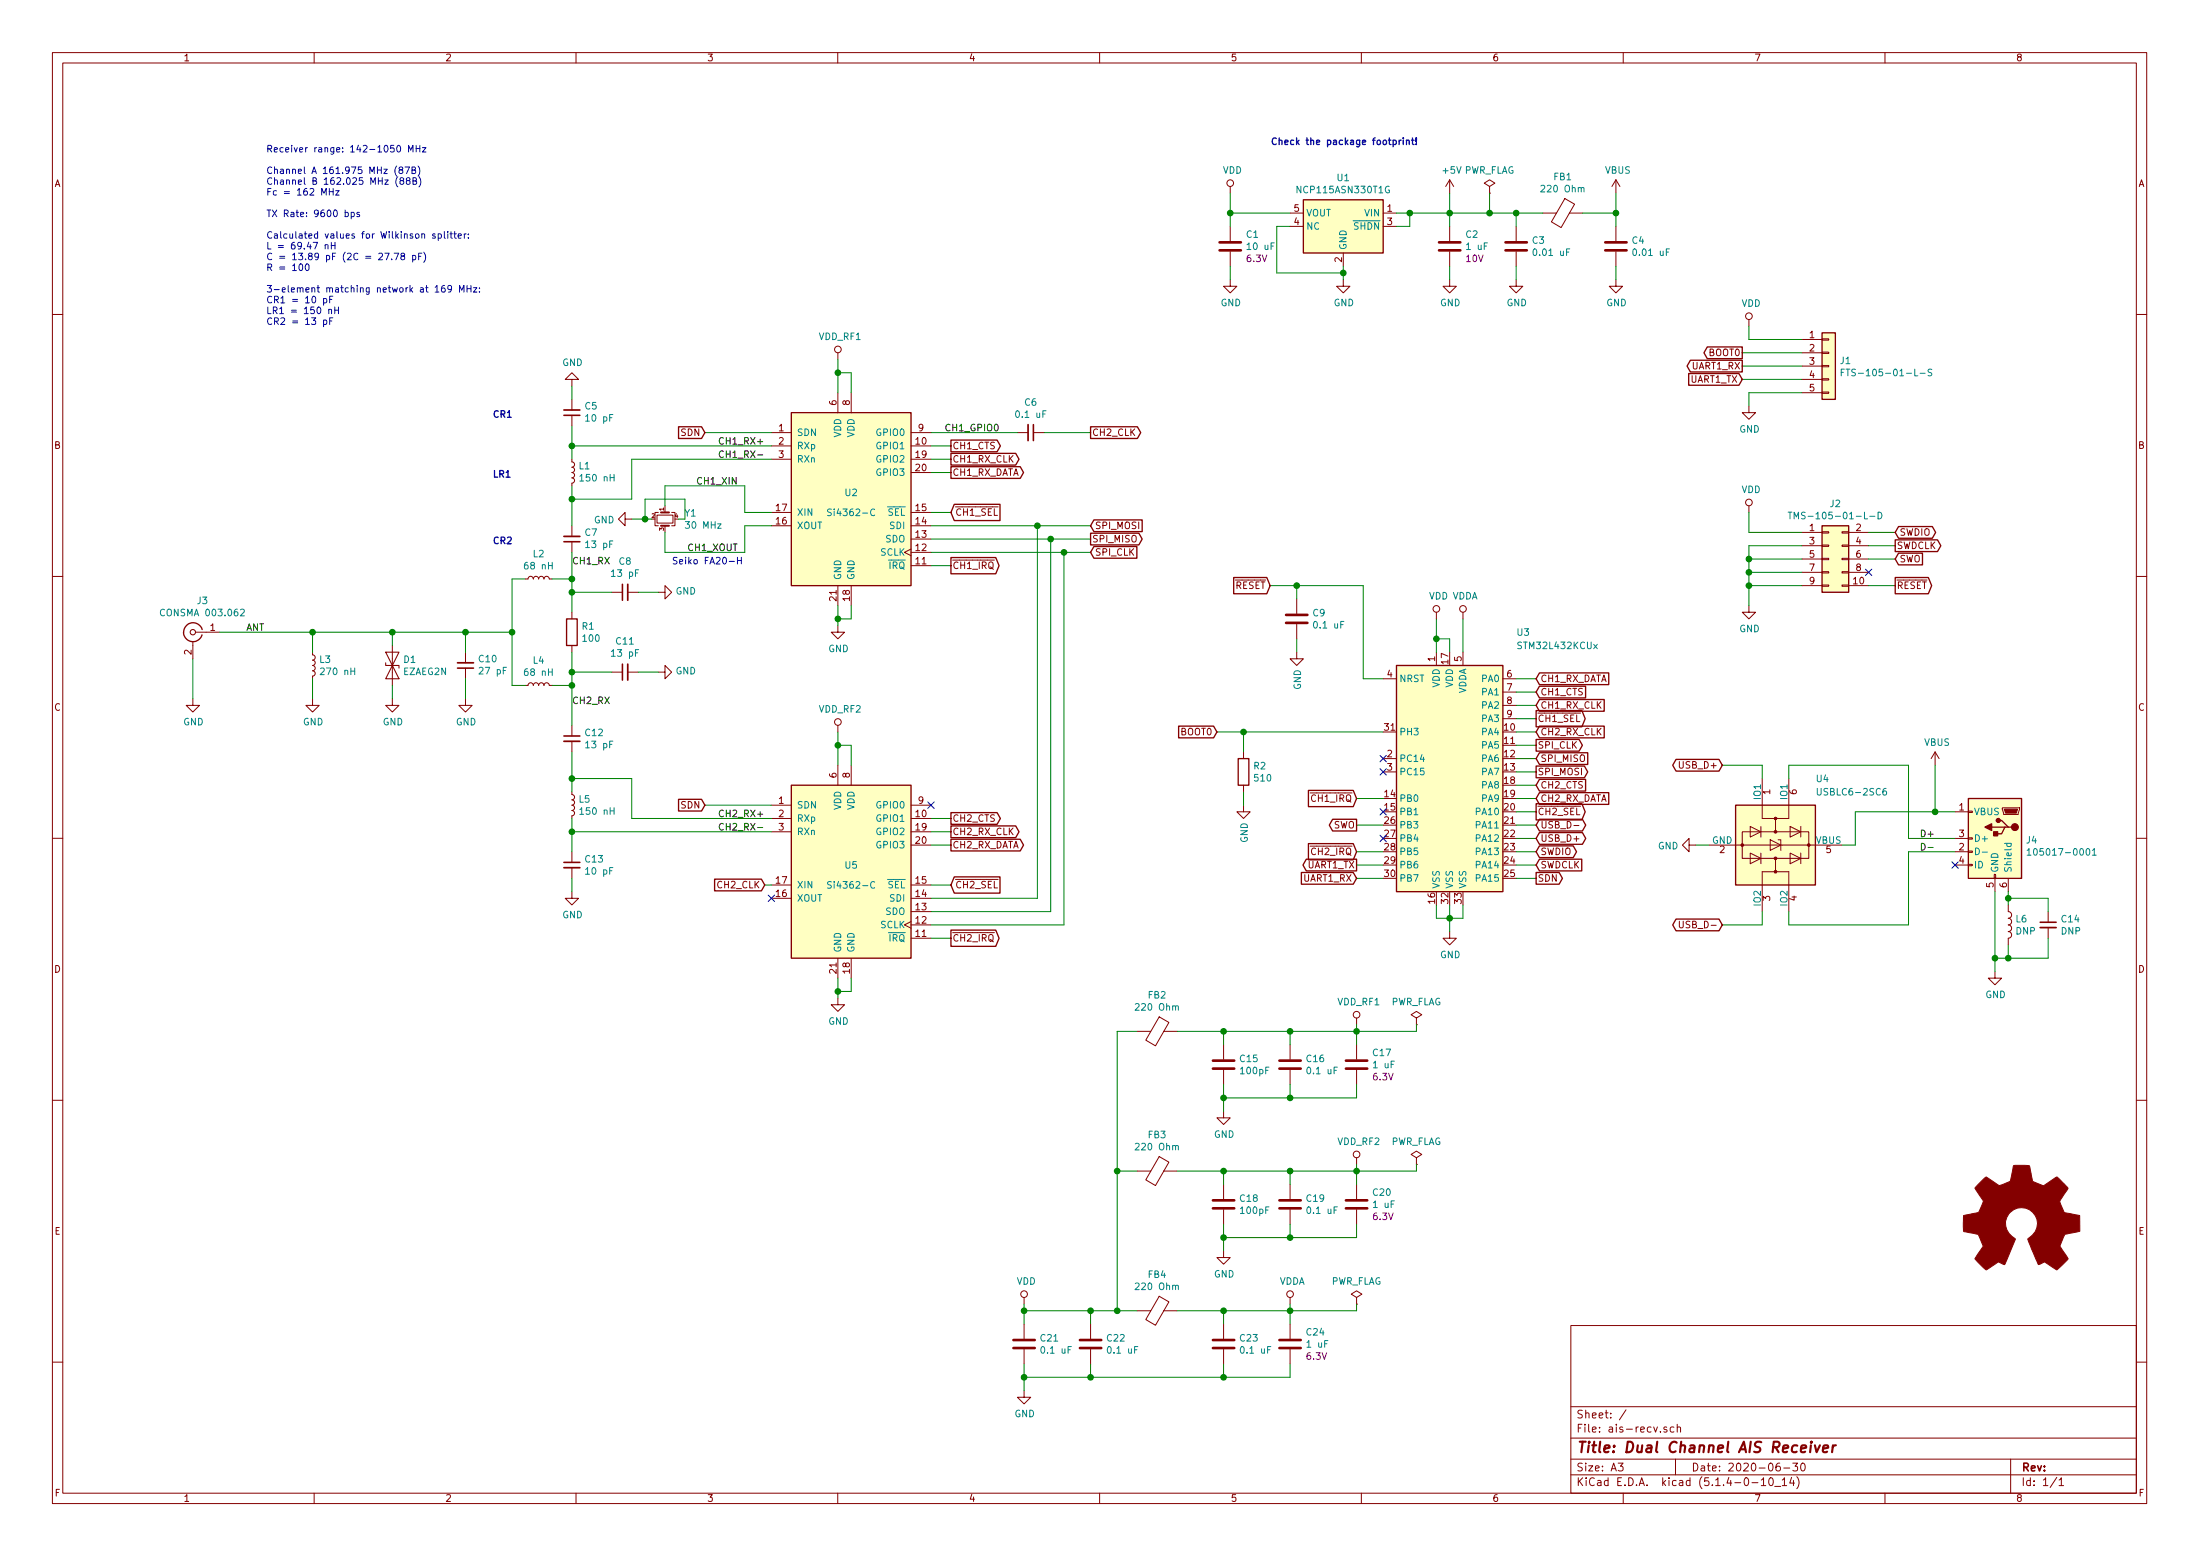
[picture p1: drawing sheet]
<svg xmlns="http://www.w3.org/2000/svg" width="420mm" height="297mm" viewBox="0 0 420 297" stroke-linecap="round" stroke-linejoin="round" font-family="sans-serif">
<g fill="none" stroke="#840000" stroke-width=".19">
<path d="M10 10h400v277h-400zM12 12h396v273.1h-396zM60 10v2M110 10v2M160 10v2M210 10v2M260 10v2M310 10v2M360 10v2M234.9 35.6v1.3M276.9 34.3l-.8 1.3M276.9 34.3v2.6"/>
<path d="M276.9 34.3l.7 1.3M284.5 35.6l1-.6-1-.7-1 .7 1 .6v1.3M284.5 36.9h.1M298.9 37.9l1.8 1.1-2.6 4.4-1.8-1zM308.6 34.3l-.8 1.3M308.6 34.3v2.6M308.6 34.3l.8 1.3M234.9 53.4v1.2h1.3l-1.3 1.3-1.2-1.3h1.2M234.9 43.2v2.8M234.9 48v2.8M246.4 40.7h2.5M246.4 43.2h2.5"/>
<path d="M256.5 53.4v1.2h1.3l-1.3 1.3-1.2-1.3h1.2M256.5 48.3v2.5M264.2 40.7h2.5M264.2 43.2h2.5M276.9 53.4v1.2h1.2l-1.2 1.3-1.3-1.3h1.3M276.9 43.2v2.8M276.9 48v2.8M289.6 53.4v1.2h1.2l-1.2 1.3-1.3-1.3h1.3M289.6 43.2v2.8M289.6 48v2.8M294.6 40.7h2.6M299.7 40.7h2.6"/>
<path d="M308.6 53.4v1.2h1.3l-1.3 1.3-1.3-1.3h1.3M308.6 43.2v2.8M308.6 48v2.8M10 60h2M109.2 72.4h-1.3l1.3-1.2 1.3 1.2h-1.3v1.3M109.2 76.2v2.1M109.2 79.3v2M160 67.3v1.3M160 75v3.8M162.6 75v3.8M334 77.5v1.3h1.3l-1.3 1.2-1.3-1.2h1.3M334 61v1.3"/>
<path d="M344.2 64.8h3.8M344.2 67.3h3.8M344.2 69.9h3.8M344.2 72.4h3.8M344.2 75h3.8M348 74.8h1.2v.3h-1.2zM348 72.3h1.2v.3h-1.2zM348 67.2h1.2v.3h-1.2zM348 64.7h1.2v.2h-1.2zM348 69.8h1.2v.2h-1.2zM408 60h2M109.2 87.7v.5l.4 .1 .1 .3-.1 .4-.4 .2 .4 .1 .1 .3-.1 .4-.4 .2 .4 .1 .1 .3-.1 .4-.4 .2 .4 .1 .1 .3-.1 .5-.4 .1v.5"/>
<path d="M119.4 99.1v-1.3l-1.3 1.3 1.3 1.3v-1.3h1.2M125.5 98.3h3v1.6h-3zM125.7 97.8h-.6v2.6h.6M127 96.6v1.2M128.3 97.8h.6v2.6h-.6M147.3 82.6h3.8M147.3 85.1h3.8M147.3 97.8h3.8M147.3 87.7h3.8M174 82.6h3.8M174 85.1h3.8M174 97.8h3.8"/>
<path d="M174 87.7h3.8M174 90.2h3.8M194.3 82.6h2M197.4 82.6h2M334 96.6v1.2M10 110h2M100.3 110.5h.5l.2-.3 .2-.2 .5 .1 .2 .4 .1-.3 .3-.2 .4 .1 .2 .4 .1-.3 .3-.2 .4 .1 .2 .4 .1-.3 .3-.2 .4 .1 .2 .4h.5M109.2 100.4v2M109.2 103.4v2M109.2 116.9v1.2M116.8 113.1h2.1M119.9 113.1h2"/>
<path d="M125.7 113.1h1.3v-1.3l1.3 1.3-1.3 1.2v-1.2M127 100.4v1.2M147.3 100.4h3.8M160 119.4v1.3h1.3l-1.3 1.3-1.3-1.3h1.3M160 111.8v3.8M162.6 111.8v3.8M174 104.8l-1.3 .6 1.3 .7M174 108h3.8M174 105.4h3.8M174 102.9h3.8M174 100.4h3.8M247.6 114.3v2.8"/>
<path d="M247.6 119.2v2.8M274.3 116.9v1.2M279.4 116.9v1.2M334 115.6v1.3h1.3l-1.3 1.2-1.3-1.2h1.3M344.2 101.6h3.8M344.2 111.8h3.8M344.2 104.2h3.8M344.2 106.7h3.8M344.2 109.3h3.8M348 111.7h1.2v.2h-1.2zM348 109.1h1.2v.3h-1.2zM348 104h1.2v.3h-1.2z"/>
<path d="M348 101.5h1.2v.3h-1.2zM348 106.6h1.2v.2h-1.2zM351.8 111.7h1.3v.2h-1.3zM351.8 109.1h1.3v.3h-1.3zM351.8 104h1.3v.3h-1.3zM351.8 101.5h1.3v.3h-1.3zM351.8 106.6h1.3v.2h-1.3zM353.1 101.6h3.8M353.1 111.8h3.8M353.1 104.2h3.8M353.1 106.7h3.8M353.1 109.3h3.8"/>
<path d="M408 110h2M36.8 133.4v1.3h1.3l-1.3 1.2-1.2-1.2h1.2M36.8 122.5v3.3M37.3 120.7h4.6M59.7 124.5v.5l.3 .1 .2 .3-.1 .4-.4 .2 .3 .1 .2 .3-.1 .5-.4 .1 .3 .2 .2 .2-.1 .5-.4 .2 .3 .1 .2 .3-.1 .4-.4 .2v.5M59.7 133.4v1.3h1.3l-1.3 1.2-1.3-1.2h1.3M74.9 133.4v1.3h1.3l-1.3 1.2-1.2-1.2h1.2M74.9 123.2v7.6M88.9 133.4v1.3h1.3l-1.3 1.2-1.3-1.2h1.3M88.9 124.5v2M88.9 127.5v2.1M100.3 130.8h.5l.2-.3 .2-.2 .5 .2 .2 .3 .1-.3 .3-.2 .4 .2 .2 .3 .1-.3 .3-.2 .4 .2 .2 .3 .1-.3 .3-.2 .4 .2 .2 .3h.5"/>
<path d="M109.2 123.2v1.3M109.2 138.5v2M116.8 128.3h2.1M119.9 128.3h2M125.7 128.3h1.3v-1.3l1.3 1.3-1.3 1.3v-1.3M160 138.5v1.2M247.6 124.5v1.3h1.3l-1.3 1.2-1.2-1.2h1.2M264.2 129.6h2.5M274.3 124.5v2.5M279.4 124.5v2.5M287 129.6h2.6M287 132.1h2.6"/>
<path d="M287 134.7h2.6M287 137.2h2.6M109.2 151.2v.5l.4 .1 .1 .3-.1 .4-.4 .2 .4 .1 .1 .3-.1 .4-.4 .2 .4 .1 .1 .3-.1 .4-.4 .2 .4 .1 .1 .3-.1 .5-.4 .1v.5M109.2 141.5v2M147.3 153.7h3.8M147.3 156.2h3.8M147.3 158.8h3.8M160 146.1v3.8M162.6 146.1v3.8M174 153.7h3.8M174 156.2h3.8M174 158.8h3.8"/>
<path d="M237.5 153.7v1.3h1.3l-1.3 1.2-1.3-1.2h1.3M237.5 143.5v1.3M237.5 149.9v1.3M264.2 144.8h2.5M264.2 147.4h2.5M300.6 157.6h.9M332.7 158.8h12.7v5.1h-12.7zM334.3 157.8l2 1-2 1zM336.3 157.8v2M336.5 148.6v7.6h2.6M341.6 148.6v7.6h-2.5v2.6M341.9 157.8l2 1-2 1z"/>
<path d="M343.9 157.8v2M369.6 143.5l-.8 1.3M369.6 143.5v2.6M369.6 143.5l.7 1.3M373.4 155h2.5M375.9 159.9h.8v.3h-.8zM375.9 154.8h.8v.3h-.8zM382.4 154.2h3.3v.3l-.3 1h-2.7zM10 160h2M109.2 170.2v1.3h1.3l-1.3 1.3-1.3-1.3h1.3M109.2 162.6v2M109.2 165.6v2.1"/>
<path d="M147.3 171.5h3.8M147.3 168.9h3.8M174 175.9l-1.3 .7 1.3 .6M174 179.1h3.8M174 176.6h3.8M174 174h3.8M174 171.5h3.8M174 168.9h3.8M174 161.3h3.8M276.9 177.8v1.3h1.2l-1.2 1.3-1.3-1.3h1.3M320.7 175.9v1l.3 .2h.3l.2-.2v-1M322.6 161.3v-1.2l-1.3 1.2 1.3 1.3v-1.3h1.2"/>
<path d="M326.4 161.3h25.4M334.3 162.9l2 1-2 1zM336.3 162.9v2M338.1 160.3l2 1-2 1zM339.1 163.9v2.5h2.5v7.6M339.1 166.4h-2.6v7.6M339.6 160.3h.5v2M341.9 162.9l2 1-2 1zM343.9 162.9v2M373.4 160.1h2.5M373.4 162.6h2.5M373.4 165.1h2.5"/>
<path d="M375.9 165h.8v.3h-.8zM375.9 162.5h.8v.2h-.8zM380.9 166.9h.2v.8h-.2zM381 167.7v2.5M383.5 172.8v1.2a.63 .63 0 0 1 .7 .7 .63 .63 0 0 1-.7 .6 .63 .63 0 0 1 .7 .6 .63 .63 0 0 1-.7 .7 .63 .63 0 0 1 .7 .6 .63 .63 0 0 1-.7 .6 .63 .63 0 0 1 .7 .7 .63 .63 0 0 1-.7 .6v1.3M383.5 167.7v2.5M391.2 174v2.1M391.2 177.1v2M408 160h2M160 190.5v1.3h1.3l-1.3 1.3-1.3-1.3h1.3M160 182.9v3.8M162.6 182.9v3.8"/>
<path d="M217.2 196.9h2.6M221.4 194.1l1.8 1.1-2.5 4.5-1.9-1.1zM222.2 196.9h2.6M233.7 199.4v2.8M246.4 199.4v2.8M259.1 194.3v1.3M259.1 199.4v2.8M270.5 194.3l1-.6-1-.6-1 .6 1 .6v1.3M270.5 195.6h.1M381 185.5v1.2h1.3l-1.3 1.3-1.3-1.3h1.3M10 210h2M233.7 212.1v1.3h1.2l-1.2 1.3-1.3-1.3h1.3"/>
<path d="M233.7 204.3v2.7M246.4 204.3v2.7M259.1 204.3v2.7M408 210h2M217.2 223.6h2.6M221.4 220.8l1.8 1.1-2.5 4.4-1.9-1.1zM222.2 223.6h2.6M233.7 238.8v1.3h1.2l-1.2 1.2-1.3-1.2h1.3M233.7 226.1v2.8M233.7 230.9v2.8M246.4 226.1v2.8M246.4 230.9v2.8"/>
<path d="M259.1 221v1.3M259.1 226.1v2.8M259.1 230.9v2.8M270.5 221l1-.6-1-.7-1 .7 1 .6v1.3M270.5 222.3h.1M195.6 247.7v1.3M195.6 252.8v2.8M195.6 257.6v2.8M208.3 252.8v2.8M208.3 257.6v2.8M217.2 250.2h2.6M221.4 247.5l1.8 1-2.5 4.5-1.9-1.1z"/>
<path d="M222.2 250.2h2.6M233.7 252.8v2.8M233.7 257.6v2.8M246.4 247.7v1.3M246.4 252.8v2.8M246.4 257.6v2.8M259.1 247.7l1-.6-1-.7-1 .7 1 .6v1.3M259.1 249h.1M300 253h108v32.1h-108zM10 260h2M195.6 265.5v1.2h1.2l-1.2 1.3-1.3-1.3h1.3M300 278.5h108"/>
<path d="M300 274.5h108M300 268.5h108M309 279.3h1l-.5 .6 .4 .1v.7l-.2 .1-.7-.1M310.5 269.1l-1.2 2M318.3 272.5l-.3-.1-.2 .2v.2l.5 .2v.3h-.5M319.7 272.5l-.4-.1-.3 .3 .1 .6h.6M320 278.5v3M320.3 272.5l.2-.1 .4 .1 .1 .9M320.3 271.9v1.5M339.9 279.3l-.4 .1a.96 .96 0 0 0 0 1.4l.5-.1v-.5l-.2-.3h-.5l-.1 .3M342.4 279.3h.9l-.5 .6 .5 .1v.7l-.3 .1-.6-.1M344.1 279.4l.1-.1a.8 .8 0 0 1 .6 .8 .8 .8 0 0 1-.6 .7 1 1 0 0 1-.1-1.4z"/>
<path d="M384 278.5v6.6M408 260h2M60 285.1v1.9M110 285.1v1.9M160 285.1v1.9M210 285.1v1.9M260 285.1v1.9M300 281.5h108M310 285.1v1.9M334.6 283h1.1M336.4 282.5l.4-.4v1.5M336.4 283.6h.8"/>
<path d="M337.9 282.3l.3-.2a.81 .81 0 0 1 .5 .6 .81 .81 0 0 1-.2 .8l-.2 .1a.79 .79 0 0 1-.4-1.3zM338.9 283.8h1.2M340.4 282.5l.4-.4v1.5M340.4 283.6h.8M340.7 280.2h1.1M342.2 282l-.4 1.1h.9M342.5 282.6v1M343.2 281.9a1.71 1.71 0 0 1 0 2.3M360 285.1v1.9M392.8 282l-1.3 2M393.2 282.5l.5-.4v1.5M393.2 283.6h.9"/>
<circle cx="234.9" cy="35" r=".63"/>
<circle cx="160" cy="66.7" r=".63"/>
<circle cx="334" cy="60.4" r=".63"/>
<circle cx="334" cy="95.9" r=".63"/>
<circle cx="274.3" cy="116.2" r=".63"/>
<circle cx="279.4" cy="116.2" r=".63"/>
<circle cx="160" cy="137.8" r=".63"/>
<circle cx="259.1" cy="193.7" r=".63"/>
<circle cx="259.1" cy="220.4" r=".63"/>
<circle cx="195.6" cy="247.1" r=".63"/>
<circle cx="246.4" cy="247.1" r=".63"/>
</g>
<path d="M345.8 275.9l-.1 1.3M345.9 275.2l-.1 .1 .1 .1v-.2v.2M346.6 275.9l.3 1.3 .7-1.3M348.2 276.6l.9-.2v-.4l-.6-.1-.3 .3v.9l.2 .1 .5-.1M350.1 275.9l-.2 1.3M350.6 275.9l-.4 .1-.2 .3" fill="none" stroke="#840000" stroke-width=".41"/>
<g fill="#ffffc2" stroke="#ffffc2" stroke-width=".19">
<path d="M151.1 78.8h22.9v33h-22.9z"/>
<path d="M348 63.5h2.5v12.7h-2.5z"/>
<path d="M266.7 127h20.3v43.2h-20.3z"/>
<path d="M151.1 149.9h22.9v33h-22.9z"/>
<path d="M331.5 153.7h15.2v15.2h-15.2z"/>
<path d="M348 100.4h5.1v12.7h-5.1z"/>
<path d="M248.9 38.1h15.3v10.2h-15.3z"/>
<path d="M375.9 152.4h10.2v15.3h-10.2z"/>
</g>
<g fill="none" stroke="#840000" stroke-width=".25">
<path d="M248.9 38.1h15.3v10.2h-15.3zM151.1 78.8h22.9v33h-22.9zM322.5 71.3h9.6l.6 1.1-.6 1.1h-9.6zM322.8 68.8h9.9v2.2h-9.9l-.6-1.1zM326.1 66.2h6.6v2.3h-6.6l-.7-1.2zM348 63.5h2.5v12.7h-2.5zM129.6 81.5h4.4l.6 1.1-.6 1.1h-4.4zM181.6 86.5h12.4l.6 1.2-.6 1.1h-12.4zM181.6 89.1h13.2l.7 1.1-.7 1.1h-13.2zM181.6 84h8.8l.7 1.1-.7 1.1h-8.8zM182.2 96.3h8.8v3.1h-8.8l-.6-1.6zM208.3 81.5h8.9l.7 1.1-.7 1.1h-8.9z"/>
<path d="M208.9 99.2h9.2v2.3h-9.2l-.6-1.1zM108.2 118.1h2v5.1h-2zM181.6 106.4h8.6l.6 1.6-.6 1.5h-8.6zM208.3 101.8h9.2l.6 1.1-.6 1.1h-9.2zM208.9 104.3h8.2v2.3h-8.2l-.6-1.2zM235.6 110.2h6.3l.7 1.6-.7 1.5h-6.3zM348 100.4h5.1v12.7h-5.1zM361.9 110.2h6.4l.6 1.6-.6 1.5h-6.4zM361.9 103.1h8.1l.7 1.1-.7 1.1h-8.1zM362.6 100.5h6.4l.7 1.1-.7 1.2h-6.4l-.7-1.2zM362.6 105.6h4.6v2.2h-4.6l-.7-1.1zM35.1 120.7a1.8 1.8 0 0 0 1.5 1.8 1.8 1.8 0 0 0 2-1.3"/>
<path d="M38.6 120.2a1.8 1.8 0 0 0-2-1.3 1.8 1.8 0 0 0-1.5 1.8M225.1 138.6h6.7l.6 1.1-.6 1.2h-6.7zM266.7 127h20.3v43.2h-20.3zM293.4 135.6h8.7l.6 1.6-.6 1.5h-8.7zM294 131h8.8v2.2h-8.8l-.6-1.1zM294 128.5h13.2v2.2h-13.2l-.6-1.1zM294 133.5h12.4v2.3h-12.4l-.6-1.1zM294 138.6h12.4v2.3h-12.4l-.6-1.2zM129.6 152.6h4.4l.6 1.1-.6 1.1h-4.4zM151.1 149.9h22.9v33h-22.9zM181.6 155.1h8.8l.7 1.1-.7 1.2h-8.8zM181.6 157.7h12.4l.6 1.1-.6 1.1h-12.4z"/>
<path d="M236.5 144.8h2v5.1h-2zM249.9 150.9h8.5l.7 1.5-.7 1.6h-8.5zM254.5 156.4h4.6v2.2h-4.6l-.6-1.1zM293.4 153.4h8.7l.6 1.6-.6 1.5h-8.7zM293.4 141.2h8.2l.6 1.1-.6 1.1h-8.2zM293.4 146.2h9.2l.6 1.2-.6 1.1h-9.2zM294 143.7h9.2v2.2h-9.2l-.6-1.1zM294 158.9h8.2l.6 1.2-.6 1.1h-8.2l-.6-1.1zM294 156.4h8.2l.6 1.1-.6 1.1h-8.2l-.6-1.1zM294 148.8h8.8v2.2h-8.8l-.6-1.1zM294 151.3h13.2v2.3h-13.2l-.6-1.2zM320.1 145h8.2l.6 1.1-.6 1.1h-8.2l-.6-1.1z"/>
<path d="M331.5 153.7h15.2v15.2h-15.2zM375.9 152.4h10.2v15.3h-10.2zM380.4 157.9h2.5M381.6 156.6h.7l1.2 1.3h.7M383.5 157.9h-.6l-.6 1.3h-1.3M136.5 167.8h8.9l.6 1.1-.6 1.2h-8.9zM181.6 177.6h8.6l.6 1.5-.6 1.6h-8.6zM181.6 160.2h13.2l.7 1.1-.7 1.1h-13.2zM182.2 167.4h8.8v3.1h-8.8l-.6-1.6zM248.5 166.6h9.9l.7 1.1-.7 1.1h-9.9zM249.5 164h9.6v2.3h-9.6l-.7-1.2zM249.9 161h8.5l.7 1.6-.7 1.5h-8.5z"/>
<path d="M293.4 166.6h4.4l.6 1.1-.6 1.1h-4.4zM294 164h8.1v2.3h-8.1l-.6-1.2zM294 161.5h6.5l.6 1.1-.6 1.1h-6.5l-.6-1.1zM320.1 175.4h8.2l.6 1.2-.6 1.1h-8.2l-.6-1.1z"/>
</g>
<g fill="none" stroke="#008484" stroke-width=".19">
<path d="M265.3 35.6a.59 .59 0 0 0-.7 .6 .59 .59 0 0 0 .7 .6l.1-.5h-.3M302 36l.2-.2 .3 .1v.7M299.8 47.5h-.6v1.3M318.8 47.5h-.6v1.3M351.6 71.1h.5M352.2 70.5h-.6v1.2M352.6 70.5h.7M352.9 70.5v1.2M366.7 71.3h1M368.9 70.5h-.4l-.2 .1v.4l.6 .3v.2l-.2 .2h-.5M158.8 97.2h-.5l-.2 .1-.1 .2 .2 .2 .4 .2 .2 .3-.3 .2h-.5M167.1 97.3a.6 .6 0 0 0-.9 .4 .6 .6 0 0 0 .6 .7l.3-.1"/>
<path d="M341.5 97.8h.7M341.9 97.8v1.2M342.6 99v-1.2l.5 .9 .4-.9v1.2M357.1 98.6h1M358.7 97.8a.64 .64 0 0 1 .7 .6 .64 .64 0 0 1-.7 .6zM31.4 116.4a.6 .6 0 0 0-.8 .4 .6 .6 0 0 0 .6 .8l.2-.2M45.9 116.4l.5-.1 .3 .3-.8 1h.8M304.4 123l.7 .8M305.1 123l-.7 .8M347.1 150.5v1l.2 .3 .4-.1 .1-.2v-1M360.2 150.5l-.4 .1a.87 .87 0 0 0 0 1.2l.4-.2v-.5l-.4-.1-.2 .2M158.8 168.4l-.5-.1-.2 .1-.1 .2 .2 .2 .4 .2 .2 .3-.3 .3-.5-.1"/>
<path d="M167.1 168.4a.6 .6 0 0 0-.9 .4 .6 .6 0 0 0 .6 .8l.3-.2M377.3 161.9a.64 .64 0 0 1 .7 .6 .64 .64 0 0 1-.7 .7zM378.6 162.7h1M382.8 161h1.3M383.3 161v.4l.2 .2 .5-.1v-.5M387.1 162.3l.4-.3v1.3M387.1 163.3h.8M399.6 162.3l.4-.3v1.3M399.6 163.3h.7M224.5 192.2l.2-.2 .3 .1v.7M224.5 218.9l.2-.2h.3v.8M224.5 245.5l.2-.2 .3 .1v.8"/>
</g>
<path d="M107.7 78.3h3M196.3 81.1v3M107.7 102.4h3M119.9 111.5v3.1M87.4 126.5h3M119.9 126.8v3M107.7 141.5h3M107.7 165.6h3M389.6 177.1h3.1" fill="none" stroke="#840000" stroke-width=".33"/>
<path d="M107.7 79.3h3M197.4 81.1v3M107.7 103.4h3M118.9 111.5v3.1M87.4 127.5h3M118.9 126.8v3M107.7 140.5h3M107.7 164.6h3M389.6 176.1h3.1" fill="none" stroke="#840000" stroke-width=".3"/>
<g fill="none" stroke="#840000" stroke-width=".51">
<path d="M232.9 47.8h4.1M232.9 46.3h4.1M274.8 47.8h4.1M274.8 46.3h4.1M287.5 47.8h4.1M287.5 46.3h4.1M306.6 47.8h4M306.6 46.3h4M245.6 118.9h4.1M245.6 117.4h4.1M231.6 204h4.1M231.6 202.5h4.1"/>
<path d="M244.3 204h4.1M244.3 202.5h4.1M257 204h4.1M257 202.5h4.1M231.6 230.7h4.1M231.6 229.1h4.1M244.3 230.7h4.1M244.3 229.1h4.1M257 230.7h4.1M257 229.1h4.1M193.5 257.3h4.1M193.5 255.8h4.1"/>
<path d="M206.2 257.3h4.1M206.2 255.8h4.1M231.6 257.3h4.1M231.6 255.8h4.1M244.3 257.3h4.1M244.3 255.8h4.1"/>
</g>
<g fill="#840000" stroke="#840000" stroke-width=".19">
<path d="M377.8 226.1l1.5-1.4 2.4 1.6 .6-.1 1.6-.7 .7-3h2.9a.92 .92 0 0 1 .3 1l.4 2 2.1 .9 2.4-1.7a.97 .97 0 0 1 .8 .6l1.4 1.6-1.5 2.3 .2 .8 .6 1.5 3 .5v3l-2.8 .6-1 2.3 1.6 2.4-1.5 1.5a.81 .81 0 0 1-.8 .6l-2.2-1.5-1.2 .5-2.1-4.9a3.1 3.1 0 0 0 1.8-3.4 3.1 3.1 0 0 0-2.9-2.6 3.1 3.1 0 0 0-3 2.5 3.1 3.1 0 0 0 1.7 3.4l.1 .1-2 4.9-1.2-.5-2.4 1.5-2.1-2.1 1.6-2.4-.6-1.4-.4-.8-2.8-.6v-2.9a.87 .87 0 0 1 .9-.3l2-.5 .9-2-1.6-2.6z"/>
<path d="M382.8 154.5h2.5l-.2 .7h-2.1z"/>
<circle cx="339.1" cy="156.2" r=".25"/>
<circle cx="339.1" cy="158.8" r=".25"/>
<circle cx="332.7" cy="161.3" r=".25"/>
<circle cx="345.4" cy="161.3" r=".25"/>
<circle cx="339.1" cy="163.9" r=".25"/>
<circle cx="339.1" cy="166.4" r=".25"/>
</g>
<g fill="none" stroke="#840000" stroke-width=".2">
<path d="M73.7 124.5h2.5l-1.3 2.5zM73.7 126.5v.5h2.5v.5M74.9 127l1.3 2.6h-2.5z"/>
<circle cx="36.8" cy="120.7" r=".51"/>
</g>
<path d="M126.2 97.8h1.6M126.2 100.4h1.6" fill="none" stroke="#840000" stroke-width=".38"/>
<g fill="#840000" stroke="#840000" stroke-width=".25">
<path d="M380.7 158.8h.8v.7h-.8z"/>
<path d="M379.1 157.9l1.3-.6v1.2z"/>
<circle cx="384.8" cy="157.9" r=".63"/>
<circle cx="381.6" cy="156.6" r=".38"/>
</g>
<g fill="none" stroke="#008400" stroke-width=".19">
<path d="M234.9 36.9v6.3M276.9 36.9v6.3M284.5 36.9v3.8M308.6 36.9v6.3M234.9 40.7h11.5M234.9 50.8v2.6M246.4 43.2h-2.6v8.9h12.7M256.5 50.8v2.6M266.7 40.7h27.9M269.2 40.7v2.5h-2.5M276.9 50.8v2.6M289.6 40.7v2.5"/>
<path d="M289.6 50.8v2.6M302.3 40.7h6.3M308.6 50.8v2.6M109.2 73.7v2.5M160 68.6v6.4M160 71.2h2.6v3.8M332.7 72.4h11.5M332.7 69.9h11.5M332.7 67.3h11.5M334 62.3v2.5h10.2M344.2 75h-10.2v2.5M109.2 81.3v6.4"/>
<path d="M109.2 92.7v7.7M109.2 85.1h38.1M120.6 99.1h3.9M123.2 99.1v-3.8h7.6v3.8h-1.3M127 96.6v-3.9h15.2v5.1h5.1M134.6 82.6h12.7M147.3 87.7h-26.7v7.6h-11.4M177.8 85.1h3.8M177.8 87.7h3.8M177.8 97.8h3.8M177.8 90.2h3.8M177.8 82.6h16.5"/>
<path d="M199.4 82.6h8.9M334 97.8v3.8h10.2M100.3 110.5h-2.5v20.3h2.5M105.4 110.5h3.8M109.2 105.4v11.5M109.2 113.1h7.6M121.9 113.1h3.8M147.3 100.4h-5.1v5h-15.2v-3.8M160 115.6v3.8M162.6 115.6v2.5h-2.6M177.8 105.4h30.5M177.8 100.4h30.5"/>
<path d="M177.8 102.9h30.5M177.8 108h3.8M198.1 100.4v71.1h-20.3M200.7 102.9v71.1h-22.9M203.2 105.4v71.2h-25.4M242.6 111.8h17.7v17.8h3.9M247.6 111.8v2.5M274.3 118.1v6.4M279.4 118.1v6.4M334 109.3h10.2M334 106.7h10.2M334 111.8h10.2"/>
<path d="M344.2 104.2h-10.2v11.4M356.9 106.7h5M356.9 101.6h5M356.9 104.2h5M356.9 111.8h5M36.8 125.8v7.6M41.9 120.7h55.9M59.7 120.7v3.8M59.7 129.6v3.8M74.9 120.7v2.5M74.9 130.8v2.6M88.9 120.7v3.8"/>
<path d="M88.9 129.6v3.8M105.4 130.8h3.8M109.2 124.5v14M109.2 128.3h7.6M121.9 128.3h3.8M160 139.7v6.4M232.4 139.7h31.8M237.5 139.7v3.8M247.6 122v2.5M274.3 122h2.6v2.5M289.6 129.6h3.8M289.6 139.7h3.8"/>
<path d="M289.6 132.1h3.8M289.6 137.2h3.8M289.6 134.7h3.8M109.2 143.5v7.7M109.2 156.2v6.4M109.2 148.6h11.4v7.6h26.7M109.2 158.8h38.1M134.6 153.7h12.7M160 142.3h2.6v3.8M177.8 156.2h3.8M177.8 158.8h3.8M237.5 151.2v2.5"/>
<path d="M259.1 152.4h5.1M259.1 157.5h5.1M289.6 155h3.8M289.6 152.4h3.8M289.6 157.5h3.8M289.6 149.9h3.8M289.6 147.4h3.8M289.6 144.8h3.8M289.6 142.3h3.8M328.9 146.1h7.6v2.5M341.6 148.6v-2.5h22.9v14h8.9M369.6 146.1v8.9"/>
<path d="M373.4 155h-19.1v6.3h-2.5M109.2 167.7v2.5M146 168.9h1.3M177.8 161.3h3.8M177.8 168.9h3.8M177.8 179.1h3.8M259.1 162.6h5.1M259.1 167.7h5.1M259.1 165.1h5.1M274.3 172.8v2.5h5.1v-2.5M276.9 172.8v5M289.6 160.1h3.8"/>
<path d="M289.6 162.6h3.8M289.6 167.7h3.8M289.6 165.1h3.8M323.8 161.3h2.6M336.5 174v2.6h-7.6M373.4 162.6h-8.9v14h-22.9v-2.6M381 170.2v15.3M383.5 171.5h7.7v2.5M383.5 170.2v2.6M391.2 179.1v3.8h-10.2M160 186.7v3.8M162.6 186.7v2.6h-2.6"/>
<path d="M217.2 196.9h-3.8v53.3M233.7 196.9v2.5M246.4 196.9v2.5M259.1 195.6v3.8M270.5 195.6v1.3h-45.7M383.5 180.4v2.5M233.7 207v5.1M246.4 207v2.6M259.1 207v2.6h-25.4M213.4 223.6h3.8M233.7 223.6v2.5M233.7 233.7v5.1"/>
<path d="M246.4 223.6v2.5M246.4 233.7v2.6M259.1 222.3v3.8M259.1 233.7v2.6h-25.4M270.5 222.3v1.3h-45.7M195.6 250.2h21.6M195.6 249v3.8M208.3 250.2v2.6M233.7 250.2v2.6M246.4 249v3.8M259.1 249v1.2h-34.3M195.6 260.4v5.1"/>
<path d="M208.3 260.4v2.5M233.7 260.4v2.5M246.4 260.4v2.5h-50.8"/>
</g>
<path d="M138.2 86.2a.6 .6 0 0 0-.9 .4 .6 .6 0 0 0 .6 .7l.3-.1M138.2 83.7a.6 .6 0 0 0-.9 .4 .6 .6 0 0 0 .6 .7l.3-.1M138.2 157.3a.6 .6 0 0 0-.9 .4 .6 .6 0 0 0 .6 .8l.3-.2M138.2 154.8a.6 .6 0 0 0-.9 .4 .6 .6 0 0 0 .6 .7l.3-.1M367 161a.64 .64 0 0 1 .7 .6 .64 .64 0 0 1-.7 .7zM368.2 161.8h1" fill="none" stroke="#000" stroke-width=".19"/>
<g fill="none" stroke="#0000c2" stroke-width=".19">
<path d="M62.9 36v1.2M62.9 36.6h.7M63.6 36v1.2M64.1 36.4h.7l-.7 .8h.7M75.8 31.7a1.47 1.47 0 0 0 0 1.9M75.9 27.9l.2-.2a.67 .67 0 0 1 .4 .7 .67 .67 0 0 1-.4 .6l-.3-.5zM76 33.7a1.4 1.4 0 0 0 0 2M76.5 32.4l-.3-.3 .3-.2h.2l.2 .2v.2l-.6 .2-.1 .2v.2l.3 .2h.3l.1-.2v-.2l-.2-.3M76.6 34.5l-.2-.3 .2-.3h.3l.2 .3-.1 .2-.5 .1-.1 .2v.3l.2 .2 .4-.1 .1-.1v-.3l-.2-.2M77.3 31.9h.9l-.6 1.2M77.8 34.5l-.2-.1v-.4l.2-.1 .4 .1 .1 .4-.6 .1-.1 .2v.3l.2 .2 .4-.1 .1-.1v-.4l-.2-.1M78 29v-1.3l.4 1 .5-1v1.3"/>
<path d="M78.7 32.5l.5-.1 .1-.4-.6-.1v1.2h.5l.1-.1 .1-.3-.3-.2M78.9 34.5h.5l.1-.5-.6-.1v1.3h.4l.2-.1 .1-.3-.3-.3M79.5 27.7v1.3M79.5 28.4h.7M79.8 31.7a1.47 1.47 0 0 1 0 1.9M80 33.7a1.47 1.47 0 0 1 0 2M80.2 27.7v1.3M80.7 28.2h.7l-.7 .8h.7M57.3 50.5l.1-.1a.69 .69 0 0 1 .4 .6 .69 .69 0 0 1-.4 .6 .83 .83 0 0 1-.1-1.1zM58.4 50.5l.2-.1a.67 .67 0 0 1 .4 .6 .67 .67 0 0 1-.4 .6l-.3-.4zM61.8 57h.4l.2 .2-.1 .6h-.5M61.8 57v1.3"/>
<path d="M62.1 46.8l.5-.1 .1 .8M62.1 46.7v.8M62.8 59.2l.2-.2 .3 .1v.8M62.8 59v.9M63 57.2h.4M63.3 46.3v1.2M63.3 46.9h.7M63.6 56.6h-.6v1.2M63.9 58.6v1.3M63.9 59.2h.7M64 46.3v1.2M64.6 58.6v1.3"/>
<path d="M65.9 40.6l.4-.1 .2 .3-.1 .5h-.5M67.1 40.6l.3-.1 .3 .3-.1 .5h-.5M67.1 40.5v1.3M68.6 40.6l-.2-.1-.3 .2 .1 .2 .4 .1v.3h-.5M74.8 49.5v.1M75.3 48.3h.8l-.5 1.3M76.8 48.9l-.2-.3 .1-.2 .3-.1 .2 .1v.4l-.5 .1-.1 .2v.3l.2 .2 .4-.1 .1-.1-.1-.4-.2-.1M78.8 48.8h.4l.2 .2-.1 .5h-.5M78.8 48.8v1.2M80 48.9h.4M80.6 48.3h-.6v1.3M80.9 48.1a1.47 1.47 0 0 1 0 2"/>
<path d="M83.1 44.7l-.3-.1-.2 .2 .1 .2 .4 .1v.3h-.5M83.1 55.8h.7M83.7 44.7l.4-.1 .2 .3-.1 .5h-.5M83.7 44.6v1.3M84.9 44.2v1.1l.1 .2M84.9 54.5l-.4 .1-.2 .5 .1 .6h.5l.1-.2-.1-.4-.3-.1-.3 .2M85.5 44.2v.1M85.5 44.6v.9M85.9 44.6h.5M86.1 44.2v1.1l.3 .2M86.2 55.1l-.2 .2-.4-.1-.1-.1 .1-.5 .4-.1 .2 .2v.8l-.2 .2-.4 .1M86.7 44.6h.4"/>
<path d="M86.8 44.2v1.1l.3 .2M87.5 45l.6-.1v-.2l-.4-.1-.2 .2 .1 .6h.5M87.8 55.8v-1.3l.4 .9 .4-.9v1.3M88.7 44.6v.9M89 44.6l-.3 .3M89.2 54.5v1.3M89.2 55.1h.7M89.5 45.4v.1M89.5 44.7v.1M89.9 54.5v1.3M90.4 54.9h.7l-.7 .9h.7M91.6 55.6v.2"/>
<path d="M91.6 55v.1M61.8 61.1h.4l.2 .2-.1 .6h-.5M61.8 61.1v1.3M63 61.3h.4M63.6 60.7h-.6v1.2M139.3 107.2h1M140.8 106.4v1.3M140.8 107h.8M141.6 106.4v1.3"/>
</g>
<path d="M267.6 26.8l-.4 .2M268 26.3v.2M268 26.8v.8M268.6 26.9l.2-.1h.3v.8M268.6 26.8v.8M269.6 26.8h.5M269.7 26.3v1.1l.4 .2M270.5 27.5v.1M270.5 26.3v.8" fill="none" stroke="#0000c2" stroke-width=".25"/>
<g fill="#008400" stroke="#008400" stroke-width=".25">
<circle cx="195.6" cy="262.9" r=".51"/>
<circle cx="160" cy="189.3" r=".51"/>
<circle cx="233.7" cy="262.9" r=".51"/>
<circle cx="334" cy="106.7" r=".51"/>
<circle cx="195.6" cy="250.2" r=".51"/>
<circle cx="88.9" cy="120.7" r=".51"/>
<circle cx="233.7" cy="250.2" r=".51"/>
<circle cx="269.2" cy="40.7" r=".51"/>
<circle cx="123.2" cy="99.1" r=".51"/>
<circle cx="74.9" cy="120.7" r=".51"/>
<circle cx="234.9" cy="40.7" r=".51"/>
<circle cx="237.5" cy="139.7" r=".51"/>
<circle cx="247.7" cy="111.8" r=".51"/>
<circle cx="381" cy="182.9" r=".51"/>
<circle cx="334" cy="109.3" r=".51"/>
<circle cx="109.2" cy="158.8" r=".51"/>
<circle cx="284.5" cy="40.7" r=".51"/>
<circle cx="97.8" cy="120.7" r=".51"/>
<circle cx="369.6" cy="155" r=".51"/>
<circle cx="383.5" cy="171.5" r=".51"/>
<circle cx="109.2" cy="85.1" r=".51"/>
<circle cx="109.2" cy="95.3" r=".51"/>
<circle cx="334" cy="111.8" r=".51"/>
<circle cx="383.5" cy="182.9" r=".51"/>
<circle cx="276.9" cy="40.7" r=".51"/>
<circle cx="289.6" cy="40.7" r=".51"/>
<circle cx="308.6" cy="40.7" r=".51"/>
<circle cx="208.3" cy="250.2" r=".51"/>
<circle cx="160" cy="142.3" r=".51"/>
<circle cx="208.3" cy="262.9" r=".51"/>
<circle cx="256.5" cy="52.1" r=".51"/>
<circle cx="274.3" cy="122" r=".51"/>
<circle cx="276.9" cy="175.3" r=".51"/>
<circle cx="198.1" cy="100.4" r=".51"/>
<circle cx="160" cy="71.2" r=".51"/>
<circle cx="200.7" cy="102.9" r=".51"/>
<circle cx="233.7" cy="223.6" r=".51"/>
<circle cx="233.7" cy="196.9" r=".51"/>
<circle cx="246.4" cy="209.6" r=".51"/>
<circle cx="246.4" cy="250.2" r=".51"/>
<circle cx="246.4" cy="196.9" r=".51"/>
<circle cx="233.7" cy="209.6" r=".51"/>
<circle cx="259.1" cy="196.9" r=".51"/>
<circle cx="109.2" cy="148.6" r=".51"/>
<circle cx="59.7" cy="120.7" r=".51"/>
<circle cx="259.1" cy="223.6" r=".51"/>
<circle cx="246.4" cy="236.3" r=".51"/>
<circle cx="246.4" cy="223.6" r=".51"/>
<circle cx="213.4" cy="250.2" r=".51"/>
<circle cx="233.7" cy="236.3" r=".51"/>
<circle cx="109.2" cy="110.5" r=".51"/>
<circle cx="109.2" cy="113.1" r=".51"/>
<circle cx="213.4" cy="223.6" r=".51"/>
<circle cx="109.2" cy="128.3" r=".51"/>
<circle cx="160" cy="118.1" r=".51"/>
<circle cx="109.2" cy="130.8" r=".51"/>
<circle cx="203.2" cy="105.4" r=".51"/>
</g>
<g fill="none" stroke="#000084" stroke-width=".19">
<path d="M356.3 108.6l1.2 1.3M357.5 108.6l-1.2 1.3M177.2 153.1l1.2 1.2M178.4 153.1l-1.2 1.2M263.6 144.2l1.2 1.2M263.6 146.7l1.2 1.3M263.6 159.4l1.2 1.3M263.6 154.4l1.2 1.2M264.8 144.2l-1.2 1.2M264.8 146.7l-1.2 1.3M264.8 159.4l-1.2 1.3M264.8 154.4l-1.2 1.2"/>
<path d="M146.7 170.9l1.2 1.2M147.9 170.9l-1.2 1.2M372.8 164.5l1.2 1.2M374 164.5l-1.2 1.2"/>
</g>
<text font-size="2.8" fill="#840000" x="301" y="277.3">Title: Dual Channel AIS Receiver</text>
<g font-size="2.1" fill="#840000">
<text x="301" y="273.5">File: ais-recv.sch</text>
<text x="301" y="270.8">Sheet: /</text>
<text x="301" y="280.9">Size: A3</text>
<text x="323" y="280.9">Date: 2020-06-30</text>
<text x="386" y="280.9">Rev:</text>
<text x="301" y="283.7">KiCad E.D.A. kicad (5.1.4-0-10_14)</text>
<text x="386" y="283.7">Id: 1/1</text>
</g>
<g font-size="1.8" fill="#840000">
<text x="35" y="11.7">1</text>
<text x="85" y="11.7">2</text>
<text x="135" y="11.7">3</text>
<text x="185" y="11.7">4</text>
<text x="235" y="11.7">5</text>
<text x="285" y="11.7">6</text>
<text x="335" y="11.7">7</text>
<text x="385" y="11.7">8</text>
<text x="10.4" y="35.7">A</text>
<text x="408.4" y="35.7">A</text>
<text x="247.2" y="40.4">5</text>
<text x="264.9" y="40.4">1</text>
<text x="247.2" y="43">4</text>
<text x="264.9" y="43">3</text>
<text x="256.3" y="50" transform="rotate(-90 256.3 50)">2</text>
<text x="345.6" y="64.6">1</text>
<text x="323.1" y="70.5">UART1_RX</text>
<text x="326.4" y="68">BOOT0</text>
<text x="345.6" y="67.1">2</text>
<text x="345.6" y="69.6">3</text>
<text x="159.8" y="77.4" transform="rotate(-90 159.8 77.4)">6</text>
<text x="162.3" y="77.4" transform="rotate(-90 162.3 77.4)">8</text>
<text x="322.8" y="73.1">UART1_TX</text>
<text x="345.6" y="72.2">4</text>
<text x="345.6" y="74.7">5</text>
<text x="130.1" y="83.2">SDN</text>
<text x="148.7" y="82.3">1</text>
<text x="175.4" y="82.3">9</text>
<text x="208.5" y="83.2">CH2_CLK</text>
<text x="10.4" y="85.7">B</text>
<text x="148.7" y="84.9">2</text>
<text x="148.7" y="87.4">3</text>
<text x="174.9" y="84.9">10</text>
<text x="174.9" y="87.4">19</text>
<text x="174.9" y="90">20</text>
<text x="181.9" y="88.3">CH1_RX_CLK</text>
<text x="181.9" y="85.8">CH1_CTS</text>
<text x="408.4" y="85.7">B</text>
<text x="181.9" y="90.8">CH1_RX_DATA</text>
<text x="148.3" y="100.1">16</text>
<text x="148.3" y="97.6">17</text>
<text x="174.9" y="100.1">14</text>
<text x="174.9" y="97.6">15</text>
<text x="182.4" y="98.5">CH1_SEL</text>
<text x="209.1" y="101">SPI_MOSI</text>
<text x="345.6" y="101.4">1</text>
<text x="354.5" y="101.4">2</text>
<text x="174.9" y="107.7">11</text>
<text x="174.9" y="105.2">12</text>
<text x="174.9" y="102.7">13</text>
<text x="208.5" y="103.5">SPI_MISO</text>
<text x="209.1" y="106.1">SPI_CLK</text>
<text x="345.6" y="103.9">3</text>
<text x="345.6" y="106.5">5</text>
<text x="354.5" y="103.9">4</text>
<text x="354.5" y="106.5">6</text>
<text x="362.2" y="104.8">SWDCLK</text>
<text x="362.7" y="102.3">SWDIO</text>
<text x="362.7" y="107.4">SWO</text>
<text x="181.9" y="108.6">CH1_IRQ</text>
<text x="235.9" y="112.4">RESET</text>
<text x="345.6" y="109">7</text>
<text x="345.6" y="111.5">9</text>
<text x="354" y="111.5">10</text>
<text x="354.5" y="109">8</text>
<text x="362.2" y="112.4">RESET</text>
<text x="159.8" y="114.7" transform="rotate(-90 159.8 114.7)">21</text>
<text x="162.3" y="114.7" transform="rotate(-90 162.3 114.7)">18</text>
<text x="36.6" y="125" transform="rotate(-90 36.6 125)">2</text>
<text x="40.2" y="120.4">1</text>
<text x="264.9" y="129.3">4</text>
<text x="274.1" y="126.2" transform="rotate(-90 274.1 126.2)">1</text>
<text x="276.6" y="126.7" transform="rotate(-90 276.6 126.7)">17</text>
<text x="279.1" y="126.2" transform="rotate(-90 279.1 126.2)">5</text>
<text x="287.8" y="129.3">6</text>
<text x="287.8" y="131.9">7</text>
<text x="294.2" y="130.2">CH1_RX_DATA</text>
<text x="10.4" y="135.7">C</text>
<text x="287.8" y="134.4">8</text>
<text x="287.8" y="136.9">9</text>
<text x="293.6" y="137.8">CH1_SEL</text>
<text x="294.2" y="132.8">CH1_CTS</text>
<text x="294.2" y="135.3">CH1_RX_CLK</text>
<text x="408.4" y="135.7">C</text>
<text x="225.5" y="140.4">BOOT0</text>
<text x="264.5" y="139.5">31</text>
<text x="287.3" y="139.5">10</text>
<text x="287.3" y="142">11</text>
<text x="293.6" y="142.9">SPI_CLK</text>
<text x="294.2" y="140.4">CH2_RX_CLK</text>
<text x="159.8" y="148.5" transform="rotate(-90 159.8 148.5)">6</text>
<text x="162.3" y="148.5" transform="rotate(-90 162.3 148.5)">8</text>
<text x="264.9" y="144.6">2</text>
<text x="264.9" y="147.1">3</text>
<text x="287.3" y="144.6">12</text>
<text x="287.3" y="147.1">13</text>
<text x="287.3" y="149.6">18</text>
<text x="293.6" y="148">SPI_MOSI</text>
<text x="294.2" y="145.5">SPI_MISO</text>
<text x="321.1" y="146.7">USB_D+</text>
<text x="130.1" y="154.3">SDN</text>
<text x="148.7" y="153.5">1</text>
<text x="148.7" y="156">2</text>
<text x="174.9" y="156">10</text>
<text x="175.4" y="153.5">9</text>
<text x="250.6" y="153.1">CH1_IRQ</text>
<text x="264.5" y="152.2">14</text>
<text x="264.5" y="154.7">15</text>
<text x="287.3" y="154.7">20</text>
<text x="287.3" y="152.2">19</text>
<text x="293.6" y="155.6">CH2_SEL</text>
<text x="294.2" y="150.5">CH2_CTS</text>
<text x="294.2" y="153.1">CH2_RX_DATA</text>
<text x="338.1" y="151.6" transform="rotate(-90 338.1 151.6)">1</text>
<text x="343.2" y="151.6" transform="rotate(-90 343.2 151.6)">6</text>
<text x="374.2" y="154.7">1</text>
<text x="148.7" y="158.5">3</text>
<text x="174.9" y="158.5">19</text>
<text x="174.9" y="161.1">20</text>
<text x="181.9" y="156.9">CH2_CTS</text>
<text x="181.9" y="162">CH2_RX_DATA</text>
<text x="181.9" y="159.4">CH2_RX_CLK</text>
<text x="254.6" y="158.2">SWO</text>
<text x="264.5" y="157.3">26</text>
<text x="264.5" y="159.8">27</text>
<text x="287.3" y="157.3">21</text>
<text x="287.3" y="159.8">22</text>
<text x="294.2" y="160.7">USB_D+</text>
<text x="294.2" y="158.2">USB_D-</text>
<text x="374.2" y="159.8">3</text>
<text x="249.7" y="165.8">UART1_TX</text>
<text x="250.6" y="163.2">CH2_IRQ</text>
<text x="264.5" y="162.3">28</text>
<text x="264.5" y="164.9">29</text>
<text x="264.5" y="167.4">30</text>
<text x="287.3" y="162.3">23</text>
<text x="287.3" y="164.9">24</text>
<text x="287.3" y="167.4">25</text>
<text x="294.2" y="165.8">SWDCLK</text>
<text x="294.2" y="163.2">SWDIO</text>
<text x="328.4" y="162.9">2</text>
<text x="348.8" y="162.9">5</text>
<text x="374.2" y="162.3">2</text>
<text x="374.2" y="164.9">4</text>
<text x="137.1" y="169.6">CH2_CLK</text>
<text x="148.3" y="171.2">16</text>
<text x="148.3" y="168.7">17</text>
<text x="174.9" y="173.8">13</text>
<text x="174.9" y="171.2">14</text>
<text x="174.9" y="168.7">15</text>
<text x="182.4" y="169.6">CH2_SEL</text>
<text x="248.9" y="168.3">UART1_RX</text>
<text x="274.1" y="172.5" transform="rotate(-90 274.1 172.5)">16</text>
<text x="276.6" y="172.5" transform="rotate(-90 276.6 172.5)">32</text>
<text x="279.1" y="172.5" transform="rotate(-90 279.1 172.5)">33</text>
<text x="293.6" y="168.3">SDN</text>
<text x="338.1" y="172" transform="rotate(-90 338.1 172)">3</text>
<text x="343.2" y="172" transform="rotate(-90 343.2 172)">4</text>
<text x="380.7" y="169.4" transform="rotate(-90 380.7 169.4)">5</text>
<text x="383.3" y="169.4" transform="rotate(-90 383.3 169.4)">6</text>
<text x="174.9" y="178.9">11</text>
<text x="174.9" y="176.3">12</text>
<text x="181.9" y="179.7">CH2_IRQ</text>
<text x="321.6" y="177.2">USB_D-</text>
<text x="10.4" y="185.7">D</text>
<text x="159.8" y="185.8" transform="rotate(-90 159.8 185.8)">21</text>
<text x="162.3" y="185.8" transform="rotate(-90 162.3 185.8)">18</text>
<text x="408.4" y="185.7">D</text>
<text x="10.4" y="235.7">E</text>
<text x="408.4" y="235.7">E</text>
<text x="10.5" y="285.7">F</text>
<text x="35" y="286.7">1</text>
<text x="85" y="286.7">2</text>
<text x="135" y="286.7">3</text>
<text x="185" y="286.7">4</text>
<text x="235" y="286.7">5</text>
<text x="285" y="286.7">6</text>
<text x="335" y="286.7">7</text>
<text x="385" y="286.7">8</text>
<text x="408.5" y="285.7">F</text>
</g>
<g font-size="1.8" fill="#0000c2">
<text x="50.8" y="29.1">Receiver range: 142-1050 MHz</text>
<text x="242.6" y="27.7">Check the package footprint!</text>
<text x="50.8" y="33.2">Channel A 161.975 MHz (87B)</text>
<text x="50.8" y="35.3">Channel B 162.025 MHz (88B)</text>
<text x="50.8" y="37.3">Fc = 162 MHz</text>
<text x="50.8" y="41.4">TX Rate: 9600 bps</text>
<text x="50.8" y="45.6">Calculated values for Wilkinson splitter:</text>
<text x="50.8" y="47.6">L = 69.47 nH</text>
<text x="50.8" y="49.7">C = 13.89 pF (2C = 27.78 pF)</text>
<text x="50.8" y="51.7">R = 100</text>
<text x="50.8" y="55.8">3-element matching network at 169 MHz:</text>
<text x="50.8" y="57.9">CR1 = 10 pF</text>
<text x="50.8" y="60">LR1 = 150 nH</text>
<text x="50.8" y="62">CR2 = 13 pF</text>
<text x="94" y="79.7">CR1</text>
<text x="94" y="91.2">LR1</text>
<text x="94" y="103.9">CR2</text>
<text x="128.3" y="107.7">Seiko FA20-H</text>
</g>
<g font-size="1.8" fill="#008484">
<text x="233.5" y="33.2">VDD</text>
<text x="255.4" y="34.6">U1</text>
<text x="275.6" y="33.2">+5V PWR_FLAG</text>
<text x="296.8" y="34.4">FB1</text>
<text x="306.6" y="33.2">VBUS</text>
<text x="248.1" y="36.9">NCP115ASN330T1G</text>
<text x="249.4" y="41.3">VOUT</text>
<text x="260.7" y="41.3">VIN</text>
<text x="294.7" y="36.7">220 Ohm</text>
<text x="238.1" y="45.4">C1</text>
<text x="238.4" y="47.7">10 uF</text>
<text x="249.4" y="43.9">NC</text>
<text x="257.2" y="47.8" transform="rotate(-90 257.2 47.8)">GND</text>
<text x="258.6" y="43.9">SHDN</text>
<text x="280" y="45.4">C2</text>
<text x="280.3" y="47.7">1 uF</text>
<text x="292.7" y="46.5">C3</text>
<text x="311.7" y="46.5">C4</text>
<text x="293.2" y="48.9">0.01 uF</text>
<text x="312.3" y="48.9">0.01 uF</text>
<text x="233.1" y="58.5">GND</text>
<text x="254.7" y="58.5">GND</text>
<text x="275" y="58.5">GND</text>
<text x="287.7" y="58.5">GND</text>
<text x="306.8" y="58.5">GND</text>
<text x="332.6" y="58.6">VDD</text>
<text x="156.4" y="64.9">VDD_RF1</text>
<text x="107.4" y="69.9">GND</text>
<text x="351.5" y="69.5">J1</text>
<text x="353.8" y="71.8">FTS-105-01-L-S</text>
<text x="195.7" y="77.5">C6</text>
<text x="111.8" y="78.2">C5</text>
<text x="112.1" y="80.5">10 pF</text>
<text x="152.1" y="83.2">SDN</text>
<text x="160.7" y="83.5" transform="rotate(-90 160.7 83.5)">VDD</text>
<text x="163.2" y="83.5" transform="rotate(-90 163.2 83.5)">VDD</text>
<text x="167.6" y="83.2">GPIO0</text>
<text x="194.3" y="79.8">0.1 uF</text>
<text x="332.2" y="82.6">GND</text>
<text x="110.6" y="89.6">L1</text>
<text x="152.1" y="85.8">RXp</text>
<text x="152.1" y="88.3">RXn</text>
<text x="167.6" y="85.8">GPIO1</text>
<text x="167.6" y="88.3">GPIO2</text>
<text x="111.2" y="91.9">150 nH</text>
<text x="161.4" y="94.7">U2</text>
<text x="167.6" y="90.8">GPIO3</text>
<text x="332.6" y="94.1">VDD</text>
<text x="113.4" y="99.9">GND</text>
<text x="130.8" y="98.6">Y1</text>
<text x="131.3" y="100.9">30 MHz</text>
<text x="152.1" y="101">XOUT</text>
<text x="152.1" y="98.5">XIN</text>
<text x="158.8" y="98.5">Si4362-C</text>
<text x="169.5" y="98.5">SEL</text>
<text x="170" y="101">SDI</text>
<text x="343.8" y="99.1">TMS-105-01-L-D</text>
<text x="349.6" y="96.8">J2</text>
<text x="101.9" y="106.4">L2</text>
<text x="111.8" y="102.3">C7</text>
<text x="112.1" y="104.6">13 pF</text>
<text x="118.3" y="107.8">C8</text>
<text x="168.1" y="106.1">SCLK</text>
<text x="169.1" y="103.5">SDO</text>
<text x="100.4" y="108.7">68 nH</text>
<text x="117" y="110.1">13 pF</text>
<text x="129" y="113.5">GND</text>
<text x="160.7" y="110.8" transform="rotate(-90 160.7 110.8)">GND</text>
<text x="163.2" y="110.8" transform="rotate(-90 163.2 110.8)">GND</text>
<text x="169.8" y="108.6">IRQ</text>
<text x="31.3" y="117.6">CONSMA 003.062</text>
<text x="37.7" y="115.3">J3</text>
<text x="250.8" y="117.7">C9</text>
<text x="251.2" y="120">0.1 uF</text>
<text x="272.9" y="114.4">VDD VDDA</text>
<text x="111.2" y="120.2">R1</text>
<text x="111.4" y="122.5">100</text>
<text x="117" y="125.4">13 pF</text>
<text x="117.7" y="123">C11</text>
<text x="158.2" y="124.5">GND</text>
<text x="289.8" y="121.4">U3</text>
<text x="290.2" y="123.9">STM32L432KCUx</text>
<text x="332.2" y="120.7">GND</text>
<text x="61.1" y="126.6">L3</text>
<text x="61.6" y="128.9">270 nH</text>
<text x="77" y="128.9">EZAEG2N</text>
<text x="77.1" y="126.6">D1</text>
<text x="91.5" y="126.4">C10</text>
<text x="91.8" y="128.7">27 pF</text>
<text x="100.4" y="129">68 nH</text>
<text x="101.9" y="126.7">L4</text>
<text x="129" y="128.7">GND</text>
<text x="248.5" y="131.7" transform="rotate(-90 248.5 131.7)">GND</text>
<text x="267.2" y="130.2">NRST</text>
<text x="275" y="131.3" transform="rotate(-90 275 131.3)">VDD</text>
<text x="277.5" y="131.3" transform="rotate(-90 277.5 131.3)">VDD</text>
<text x="283.1" y="130.2">PA0</text>
<text x="156.4" y="136">VDD_RF2</text>
<text x="280" y="132.5" transform="rotate(-90 280 132.5)">VDDA</text>
<text x="283.1" y="132.8">PA1</text>
<text x="283.1" y="135.3">PA2</text>
<text x="283.1" y="137.8">PA3</text>
<text x="35" y="138.5">GND</text>
<text x="57.9" y="138.5">GND</text>
<text x="73.1" y="138.5">GND</text>
<text x="87.1" y="138.5">GND</text>
<text x="111.8" y="140.5">C12</text>
<text x="112.1" y="142.8">13 pF</text>
<text x="267.2" y="140.4">PH3</text>
<text x="283.1" y="140.4">PA4</text>
<text x="283.1" y="142.9">PA5</text>
<text x="367.5" y="142.4">VBUS</text>
<text x="239.5" y="146.9">R2</text>
<text x="239.7" y="149.2">510</text>
<text x="267.2" y="145.5">PC14</text>
<text x="267.2" y="148">PC15</text>
<text x="283.1" y="145.5">PA6</text>
<text x="283.1" y="148">PA7</text>
<text x="346.9" y="149.3">U4</text>
<text x="110.6" y="153.2">L5</text>
<text x="111.2" y="155.5">150 nH</text>
<text x="152.1" y="154.3">SDN</text>
<text x="160.7" y="154.6" transform="rotate(-90 160.7 154.6)">VDD</text>
<text x="163.2" y="154.6" transform="rotate(-90 163.2 154.6)">VDD</text>
<text x="167.6" y="154.3">GPIO0</text>
<text x="267.2" y="153.1">PB0</text>
<text x="267.2" y="155.6">PB1</text>
<text x="282.1" y="155.6">PA10</text>
<text x="283.1" y="150.5">PA8</text>
<text x="283.1" y="153.1">PA9</text>
<text x="336.3" y="152.6" transform="rotate(-90 336.3 152.6)">IO1</text>
<text x="341.4" y="152.6" transform="rotate(-90 341.4 152.6)">IO1</text>
<text x="347.6" y="151.9">USBLC6-2SC6</text>
<text x="376.9" y="155.6">VBUS</text>
<text x="152.1" y="156.9">RXp</text>
<text x="152.1" y="159.4">RXn</text>
<text x="167.6" y="156.9">GPIO1</text>
<text x="167.6" y="159.4">GPIO2</text>
<text x="167.6" y="162">GPIO3</text>
<text x="238.3" y="160.9" transform="rotate(-90 238.3 160.9)">GND</text>
<text x="267.2" y="158.2">PB3</text>
<text x="267.2" y="160.7">PB4</text>
<text x="282.1" y="158.2">PA11</text>
<text x="282.1" y="160.7">PA12</text>
<text x="327" y="161.1">GND</text>
<text x="346.8" y="161.1">VBUS</text>
<text x="376.9" y="160.7">D+</text>
<text x="387" y="161">J4</text>
<text x="111.8" y="164.7">C13</text>
<text x="112.1" y="167">10 pF</text>
<text x="161.4" y="165.8">U5</text>
<text x="267.2" y="163.2">PB5</text>
<text x="267.2" y="165.8">PB6</text>
<text x="282.1" y="163.2">PA13</text>
<text x="282.1" y="165.8">PA14</text>
<text x="316.6" y="162.1">GND</text>
<text x="376.9" y="165.8">ID</text>
<text x="381.6" y="166.7" transform="rotate(-90 381.6 166.7)">GND</text>
<text x="384.2" y="166.7" transform="rotate(-90 384.2 166.7)">Shield</text>
<text x="388.5" y="163.3">105017-0001</text>
<text x="152.1" y="172.1">XOUT</text>
<text x="152.1" y="169.6">XIN</text>
<text x="158.8" y="169.6">Si4362-C</text>
<text x="169.5" y="169.6">SEL</text>
<text x="170" y="172.1">SDI</text>
<text x="267.2" y="168.3">PB7</text>
<text x="275" y="169.7" transform="rotate(-90 275 169.7)">VSS</text>
<text x="277.5" y="169.7" transform="rotate(-90 277.5 169.7)">VSS</text>
<text x="280" y="169.7" transform="rotate(-90 280 169.7)">VSS</text>
<text x="282.1" y="168.3">PA15</text>
<text x="336.3" y="172.9" transform="rotate(-90 336.3 172.9)">IO2</text>
<text x="341.4" y="172.9" transform="rotate(-90 341.4 172.9)">IO2</text>
<text x="107.4" y="175.3">GND</text>
<text x="168.1" y="177.2">SCLK</text>
<text x="169.1" y="174.7">SDO</text>
<text x="169.8" y="179.7">IRQ</text>
<text x="385" y="178.4">DNP</text>
<text x="385" y="176.1">L6</text>
<text x="393.6" y="178.4">DNP</text>
<text x="393.8" y="176.1">C14</text>
<text x="160.7" y="181.9" transform="rotate(-90 160.7 181.9)">GND</text>
<text x="163.2" y="181.9" transform="rotate(-90 163.2 181.9)">GND</text>
<text x="275" y="182.9">GND</text>
<text x="219.3" y="190.6">FB2</text>
<text x="255.5" y="191.9">VDD_RF1</text>
<text x="265.6" y="191.9">PWR_FLAG</text>
<text x="379.2" y="190.5">GND</text>
<text x="158.2" y="195.6">GND</text>
<text x="217.2" y="192.9">220 Ohm</text>
<text x="236.9" y="202.8">C15</text>
<text x="249.6" y="202.8">C16</text>
<text x="262.3" y="201.6">C17</text>
<text x="262.5" y="203.9">1 uF</text>
<text x="237.1" y="205.1">100pF</text>
<text x="249.9" y="205.1">0.1 uF</text>
<text x="217.2" y="219.6">220 Ohm</text>
<text x="219.3" y="217.3">FB3</text>
<text x="231.9" y="217.2">GND</text>
<text x="255.5" y="218.6">VDD_RF2</text>
<text x="265.6" y="218.6">PWR_FLAG</text>
<text x="236.9" y="229.4">C18</text>
<text x="237.1" y="231.7">100pF</text>
<text x="249.6" y="229.4">C19</text>
<text x="249.9" y="231.7">0.1 uF</text>
<text x="262.3" y="228.3">C20</text>
<text x="262.5" y="230.6">1 uF</text>
<text x="194.2" y="245.2">VDD</text>
<text x="219.3" y="244">FB4</text>
<text x="231.9" y="243.9">GND</text>
<text x="244.3" y="245.2">VDDA</text>
<text x="254.1" y="245.2">PWR_FLAG</text>
<text x="217.2" y="246.3">220 Ohm</text>
<text x="198.8" y="256.1">C21</text>
<text x="211.5" y="256.1">C22</text>
<text x="236.9" y="256.1">C23</text>
<text x="249.6" y="255">C24</text>
<text x="249.8" y="257.3">1 uF</text>
<text x="199.1" y="258.4">0.1 uF</text>
<text x="211.8" y="258.4">0.1 uF</text>
<text x="237.2" y="258.4">0.1 uF</text>
<text x="193.8" y="270.5">GND</text>
</g>
<g font-size="1.8" fill="#840084">
<text x="238.2" y="50">6.3V</text>
<text x="280" y="50">10V</text>
<text x="262.3" y="206.2">6.3V</text>
<text x="262.3" y="232.9">6.3V</text>
<text x="249.6" y="259.6">6.3V</text>
</g>
<g font-size="1.8">
<text x="180.3" y="82.3">CH1_GPIO0</text>
<text x="138" y="84.9">CH1_RX+</text>
<text x="138.5" y="87.4">CH1_RX-</text>
<text x="133.5" y="92.5">CH1_XIN</text>
<text x="109.2" y="107.7">CH1_RX</text>
<text x="131.5" y="105.2">CH1_XOUT</text>
<text x="47" y="120.4">ANT</text>
<text x="109.2" y="134.4">CH2_RX</text>
<text x="138" y="156">CH2_RX+</text>
<text x="138.5" y="158.5">CH2_RX-</text>
<text x="367.3" y="159.8">D+</text>
</g>
<g font-size="1.1" fill="#840000">
<text x="124.5" y="98.9">2</text>
<text x="126.8" y="101.3" transform="rotate(-90 126.8 101.3)">3</text>
<text x="126.8" y="97.5" transform="rotate(-90 126.8 97.5)">1</text>
<text x="128.9" y="98.9">4</text>
</g>
</svg>
